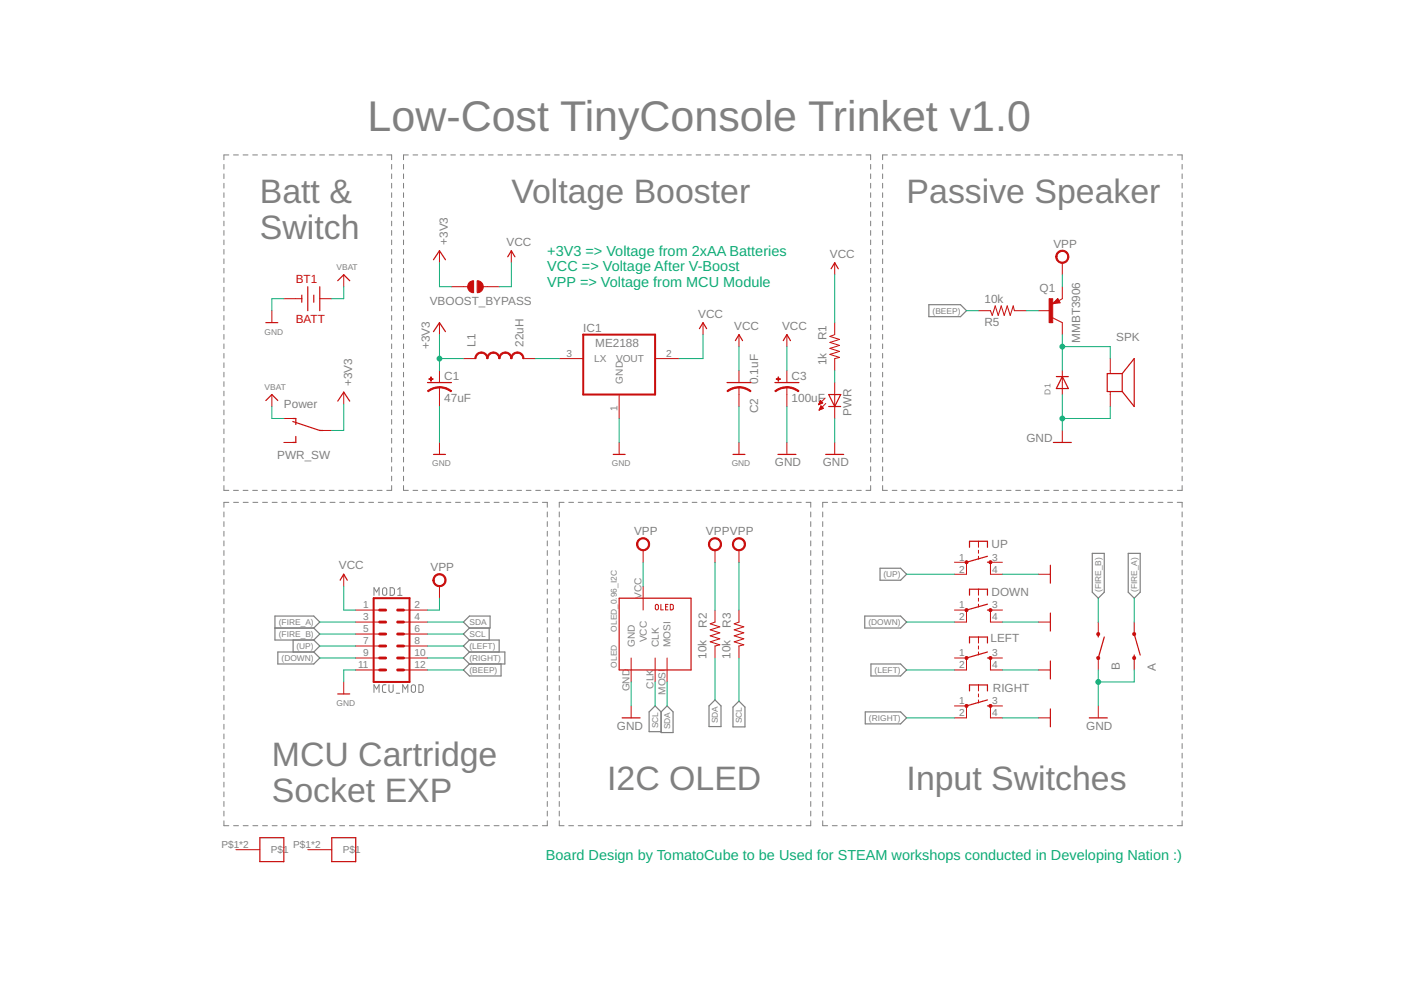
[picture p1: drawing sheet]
<svg xmlns="http://www.w3.org/2000/svg" width="297mm" height="210mm" viewBox="0 0 297 210" stroke-linecap="round" stroke-linejoin="round" font-family="sans-serif">
<g fill="none" stroke="#808080" stroke-width=".21">
<path d="M47.5 34.9v1M47.5 36.9v1M47.5 38.9v1M48.5 32.9h-1v1M49.5 32.9h1M51.5 32.9h1.1M53.6 32.9h1M55.6 32.9h1M57.6 32.9h1.1M59.7 32.9h1M61.7 32.9h1M63.7 32.9h1"/>
<path d="M65.7 32.9h1.1M67.8 32.9h1M69.8 32.9h1M71.8 32.9h1.1M73.9 32.9h1M75.9 32.9h1M77.9 32.9h1.1M80 32.9h1M82 32.9h1v1M83 34.9v1M83 36.9v1M83 38.9v1"/>
<path d="M85.6 34.9v1M85.6 36.9v1M85.6 38.9v1M86.6 32.9h-1v1M87.6 32.9h1M89.6 32.9h1M91.6 32.9h1M93.6 32.9h1M95.6 32.9h1M97.6 32.9h1M99.6 32.9h1M101.6 32.9h1"/>
<path d="M103.6 32.9h1M105.6 32.9h1M107.6 32.9h1M109.6 32.9h1M111.6 32.9h1M113.6 32.9h1M115.6 32.9h1M117.6 32.9h1M119.6 32.9h1M121.6 32.9h1M123.6 32.9h1M125.6 32.9h1"/>
<path d="M127.6 32.9h1M129.6 32.9h1M131.6 32.9h1M133.6 32.9h1M135.6 32.9h1M137.6 32.9h1M139.6 32.9h1M141.6 32.9h1M143.6 32.9h1M145.6 32.9h1M147.6 32.9h1M149.6 32.9h1"/>
<path d="M151.6 32.9h1M153.6 32.9h1M155.6 32.9h1M157.6 32.9h1M159.6 32.9h1M161.6 32.9h1M163.6 32.9h1M165.6 32.9h1M167.6 32.9h1M169.6 32.9h1M171.6 32.9h1M173.6 32.9h1"/>
<path d="M175.6 32.9h1M177.6 32.9h1M179.6 32.9h1M181.6 32.9h1M183.6 32.9h1v1M184.6 34.9v1M184.6 36.9v1M184.6 38.9v1M187.1 34.9v1M187.1 36.9v1M187.1 38.9v1M188.2 32.9h-1.1v1"/>
<path d="M189.2 32.9h1M191.2 32.9h1M193.2 32.9h1M195.2 32.9h1M197.2 32.9h1M199.2 32.9h1M201.3 32.9h1M203.3 32.9h1M205.3 32.9h1M207.3 32.9h1M209.3 32.9h1M211.3 32.9h1"/>
<path d="M213.3 32.9h1.1M215.3 32.9h1.1M217.4 32.9h1M219.4 32.9h1M221.4 32.9h1M223.4 32.9h1M225.4 32.9h1M227.4 32.9h1.1M229.5 32.9h1M231.5 32.9h1M233.5 32.9h1M235.5 32.9h1"/>
<path d="M237.5 32.9h1M239.5 32.9h1.1M241.6 32.9h1M243.6 32.9h1M245.6 32.9h1M247.6 32.9h1M249.6 32.9h1v1M250.6 34.9v1M250.6 36.9v1M250.6 38.9v1M47.5 40.9v1M47.5 42.9v1"/>
<path d="M47.5 44.9v1M47.5 46.9v1M47.5 48.9v1M47.5 50.9v1M47.5 52.9v1M47.5 54.9v1M47.5 56.9v1M47.5 58.9v1M83 40.9v1M83 42.9v1M83 44.9v1M83 46.9v1"/>
<path d="M83 48.9v1M83 50.9v1M83 52.9v1M83 54.9v1M83 56.9v1M83 58.9v1M85.6 40.9v1M85.6 42.9v1M85.6 44.9v1M85.6 46.9v1M85.6 48.9v1M85.6 50.9v1"/>
<path d="M85.6 52.9v1M85.6 54.9v1M85.6 56.9v1M85.6 58.9v1M184.6 40.9v1M184.6 42.9v1M184.6 44.9v1M184.6 46.9v1M184.6 48.9v1M184.6 50.9v1M184.6 52.9v1M184.6 54.9v1"/>
<path d="M184.6 56.9v1M184.6 58.9v1M187.1 40.9v1M187.1 42.9v1M187.1 44.9v1M187.1 46.9v1M187.1 48.9v1M187.1 50.9v1M187.1 52.9v1M187.1 54.9v1M187.1 56.9v1M187.1 58.9v1"/>
<path d="M250.6 40.9v1M250.6 42.9v1M250.6 44.9v1M250.6 46.9v1M250.6 48.9v1M250.6 50.9v1M250.6 52.9v1M250.6 54.9v1M250.6 56.9v1M250.6 58.9v1M47.5 60.9v1M47.5 62.9v1"/>
<path d="M47.5 64.9v1M47.5 66.9v1M47.5 68.9v1M47.5 70.9v1M47.5 72.9v1M47.5 74.9v1M47.5 76.9v1M47.5 78.9v1M83 60.9v1M83 62.9v1M83 64.9v1M83 66.9v1"/>
<path d="M83 68.9v1M83 70.9v1M83 72.9v1M83 74.9v1M83 76.9v1M83 78.9v1M85.6 60.9v1M85.6 62.9v1M85.6 64.9v1M85.6 66.9v1M85.6 68.9v1M85.6 70.9v1"/>
<path d="M85.6 72.9v1M85.6 74.9v1M85.6 76.9v1M85.6 78.9v1M184.6 60.9v1M184.6 62.9v1M184.6 64.9v1M184.6 66.9v1M184.6 68.9v1M184.6 70.9v1M184.6 72.9v1M184.6 74.9v1"/>
<path d="M184.6 76.9v1M184.6 78.9v1M187.1 60.9v1M187.1 62.9v1M187.1 64.9v1M187.1 66.9v1M187.1 68.9v1M187.1 70.9v1M187.1 72.9v1M187.1 74.9v1M187.1 76.9v1M187.1 78.9v1"/>
<path d="M250.6 60.9v1M250.6 62.9v1M250.6 64.9v1M250.6 66.9v1M250.6 68.9v1M250.6 70.9v1M250.6 72.9v1M250.6 74.9v1M250.6 76.9v1M250.6 78.9v1M47.5 80.9v1M47.5 82.9v1"/>
<path d="M47.5 84.9v1M47.5 86.9v1M47.5 88.9v1M47.5 91v.9M47.5 92.9v1.1M47.5 95v.9M47.5 96.9v1.1M47.5 99v.9M83 80.9v1M83 82.9v1M83 84.9v1M83 86.9v1"/>
<path d="M83 88.9v1M83 91v.9M83 92.9v1.1M83 95v.9M83 96.9v1.1M83 99v.9M85.6 80.9v1M85.6 82.9v1M85.6 84.9v1M85.6 86.9v1M85.6 88.9v1M85.6 91v.9"/>
<path d="M85.6 92.9v1.1M85.6 95v.9M85.6 96.9v1.1M85.6 99v.9M184.6 80.9v1M184.6 82.9v1M184.6 84.9v1M184.6 86.9v1M184.6 88.9v1M184.6 91v.9M184.6 92.9v1.1M184.6 95v.9"/>
<path d="M184.6 96.9v1.1M184.6 99v.9M187.1 80.9v1M187.1 82.9v1M187.1 84.9v1M187.1 86.9v1M187.1 88.9v1M187.1 91v.9M187.1 92.9v1.1M187.1 95v.9M187.1 96.9v1.1M187.1 99v.9"/>
<path d="M250.6 80.9v1M250.6 82.9v1M250.6 84.9v1M250.6 86.9v1M250.6 88.9v1M250.6 91v.9M250.6 92.9v1.1M250.6 95v.9M250.6 96.9v1.1M250.6 99v.9M47.5 101v1M47.5 103v1h1"/>
<path d="M47.5 108.5v1.1M47.5 110.6v1M47.5 112.6v1.1M47.5 114.7v1M47.5 116.7v1.1M47.5 118.8v1M48.5 106.5h-1v1M49.5 104h1M49.5 106.5h1.1M51.5 104h1.1M51.6 106.5h1M53.6 104h1"/>
<path d="M53.6 106.5h1.1M55.6 104h1M55.7 106.5h1M57.6 104h1.1M57.7 106.5h1.1M59.7 104h1M59.8 106.5h1M61.7 104h1M61.8 106.5h1M63.7 104h1M63.8 106.5h1.1M65.7 104h1.1"/>
<path d="M65.9 106.5h1M67.8 104h1M67.9 106.5h1.1M69.8 104h1M70 106.5h1M71.8 104h1.1M72 106.5h1.1M73.9 104h1M74.1 106.5h1M75.9 104h1M76.1 106.5h1.1M77.9 104h1.1"/>
<path d="M78.2 106.5h1M80 104h1M80.2 106.5h1.1M82.3 106.5h1M83 101v1M83 103v1h-1M84.3 106.5h1M85.6 103v1h1M85.6 101v1M86.3 106.5h1.1M87.6 104h1M88.4 106.5h1.1"/>
<path d="M89.6 104h1M90.4 106.5h1.1M91.6 104h1M92.5 106.5h1M93.6 104h1M94.5 106.5h1.1M95.6 104h1M96.6 106.5h1M97.6 104h1M98.6 106.5h1.1M99.6 104h1M100.7 106.5h1"/>
<path d="M101.6 104h1M102.7 106.5h1.1M103.6 104h1M104.8 106.5h1M105.6 104h1M106.8 106.5h1.1M107.6 104h1M108.9 106.5h1M109.6 104h1M110.9 106.5h1.1M111.6 104h1M112.9 106.5h1.1"/>
<path d="M113.6 104h1M115 106.5h1v1M115.6 104h1M116 108.5v1.1M116 110.6v1M116 112.6v1.1M116 114.7v1M116 116.7v1.1M116 118.8v1M117.6 104h1M118.6 108.5v1.1M118.6 110.6v1"/>
<path d="M118.6 112.6v1.1M118.6 114.7v1M118.6 116.7v1.1M118.6 118.8v1M119.6 104h1M119.6 106.5h-1v1M120.6 106.5h1M121.6 104h1M122.6 106.5h1M123.6 104h1M124.6 106.5h1M125.6 104h1"/>
<path d="M126.6 106.5h1M127.6 104h1M128.6 106.5h1M129.6 104h1M130.6 106.5h1.1M131.6 104h1M132.7 106.5h1M133.6 104h1M134.7 106.5h1M135.6 104h1M136.7 106.5h1M137.6 104h1"/>
<path d="M138.7 106.5h1M139.6 104h1M140.7 106.5h1M141.6 104h1M142.7 106.5h1M143.6 104h1M144.7 106.5h1.1M145.6 104h1M146.7 106.5h1.1M147.6 104h1M148.8 106.5h1M149.6 104h1"/>
<path d="M150.8 106.5h1M151.6 104h1M152.8 106.5h1M153.6 104h1M154.8 106.5h1M155.6 104h1M156.8 106.5h1M157.6 104h1M158.8 106.5h1M159.6 104h1M160.8 106.5h1M161.6 104h1"/>
<path d="M162.8 106.5h1.1M163.6 104h1M164.8 106.5h1.1M165.6 104h1M166.9 106.5h1M167.6 104h1M168.9 106.5h1M169.6 104h1M170.9 106.5h1v1M171.6 104h1M171.9 108.5v1.1M171.9 110.6v1"/>
<path d="M171.9 112.6v1.1M171.9 114.7v1M171.9 116.7v1.1M171.9 118.8v1M173.6 104h1M174.4 108.5v1.1M174.4 110.6v1M174.4 112.6v1.1M174.4 114.7v1M174.4 116.7v1.1M174.4 118.8v1M175.5 106.5h-1.1v1"/>
<path d="M175.6 104h1M176.5 106.5h1M177.6 104h1M178.5 106.5h1M179.6 104h1M180.5 106.5h1.1M181.6 104h1M182.6 106.5h1M184.6 103v1h-1M184.6 106.5h1M184.6 101v1M186.6 106.5h1.1"/>
<path d="M187.1 103v1h1.1M187.1 101v1M188.7 106.5h1M189.2 104h1M190.7 106.5h1M191.2 104h1M192.7 106.5h1.1M193.2 104h1M194.8 106.5h1M195.2 104h1M196.8 106.5h1M197.2 104h1"/>
<path d="M198.8 106.5h1.1M199.2 104h1M200.9 106.5h1M201.3 104h1M202.9 106.5h1M203.3 104h1M204.9 106.5h1.1M205.3 104h1M206.9 106.5h1.1M207.3 104h1M209 106.5h1M209.3 104h1"/>
<path d="M211 106.5h1M211.3 104h1M213 106.5h1.1M213.3 104h1.1M215.1 106.5h1M215.3 104h1.1M217.1 106.5h1M217.4 104h1M219.1 106.5h1.1M219.4 104h1M221.1 106.5h1.1M221.4 104h1"/>
<path d="M223.2 106.5h1M223.4 104h1M225.2 106.5h1.1M225.4 104h1M227.2 106.5h1.1M227.4 104h1.1M229.3 106.5h1M229.5 104h1M231.3 106.5h1M231.5 104h1M233.3 106.5h1.1M233.5 104h1"/>
<path d="M235.4 106.5h1M235.5 104h1M237.4 106.5h1M237.5 104h1M239.4 106.5h1.1M239.5 104h1.1M241.5 106.5h1M241.6 104h1M243.5 106.5h1M243.6 104h1M245.5 106.5h1.1M245.6 104h1"/>
<path d="M247.6 106.5h1M247.6 104h1M249.6 106.5h1v1M250.6 103v1h-1M250.6 101v1M250.6 108.5v1.1M250.6 110.6v1M250.6 112.6v1.1M250.6 114.7v1M250.6 116.7v1.1M250.6 118.8v1M47.5 120.8v1.1"/>
<path d="M47.5 122.9v1M47.5 124.9v1.1M47.5 127v1M47.5 129v1M47.5 131.1v1M47.5 133.1v1.1M47.5 135.1v1.1M47.5 137.2v1M47.5 139.2v1.1M79.3 126.2v-1.6l.5 .9 .6-.9v1.6M81.2 124.7l.4-.1 .3 .1 .1 1.1a.44 .44 0 0 1-.4 .4 .44 .44 0 0 1-.5-.4zM82.7 124.6l.6 .1 .3 .2v.9l-.3 .4h-.6z"/>
<path d="M84.3 126.2h.9M84.3 125l.5-.4v1.6M116 120.8v1.1M116 122.9v1M116 124.9v1.1M116 127v1M116 129v1M116 131.1v1M116 133.1v1.1M116 135.1v1.1M116 137.2v1M116 139.2v1.1"/>
<path d="M118.6 120.8v1.1M118.6 122.9v1M118.6 124.9v1.1M118.6 127v1M118.6 129v1M118.6 131.1v1M118.6 133.1v1.1M118.6 135.1v1.1M118.6 137.2v1M118.6 139.2v1.1M171.9 120.8v1.1M171.9 122.9v1"/>
<path d="M171.9 124.9v1.1M171.9 127v1M171.9 129v1M171.9 131.1v1M171.9 133.1v1.1M171.9 135.1v1.1M171.9 137.2v1M171.9 139.2v1.1M174.4 120.8v1.1M174.4 122.9v1M174.4 124.9v1.1M174.4 127v1"/>
<path d="M174.4 129v1M174.4 131.1v1M174.4 133.1v1.1M174.4 135.1v1.1M174.4 137.2v1M174.4 139.2v1.1M250.6 120.8v1.1M250.6 122.9v1M250.6 124.9v1.1M250.6 127v1M250.6 129v1M250.6 131.1v1"/>
<path d="M250.6 133.1v1.1M250.6 135.1v1.1M250.6 137.2v1M250.6 139.2v1.1M47.5 141.3v1M47.5 143.3v1.1M47.5 145.4v1M47.5 147.4v1.1M47.5 149.5v1M47.5 151.5v1.1M47.5 153.6v1M47.5 155.6v1.1"/>
<path d="M47.5 157.6v1.1M47.5 159.7v1M79.3 146.8v-1.6l.5 .9 .6-.9v1.6M81.8 145.2h-.5l-.2 .3 .1 1.2 .6 .1M82.5 145.2v1.1a.44 .44 0 0 0 .4 .5 .44 .44 0 0 0 .5-.5v-1.1M84 147h.7M85.4 146.8v-1.6l.5 .9 .6-.9v1.6M87.3 145.3l.4-.1 .3 .1 .1 1a.44 .44 0 0 1-.4 .5 .44 .44 0 0 1-.5-.5zM88.8 145.2h.6l.3 .3v.8l-.3 .5h-.6zM116 141.3v1M116 143.3v1.1M116 145.4v1"/>
<path d="M116 147.4v1.1M116 149.5v1M116 151.5v1.1M116 153.6v1M116 155.6v1.1M116 157.6v1.1M116 159.7v1M118.6 141.3v1M118.6 143.3v1.1M118.6 145.4v1M118.6 147.4v1.1M118.6 149.5v1"/>
<path d="M118.6 151.5v1.1M118.6 153.6v1M118.6 155.6v1.1M118.6 157.6v1.1M118.6 159.7v1M171.9 141.3v1M171.9 143.3v1.1M171.9 145.4v1M171.9 147.4v1.1M171.9 149.5v1M171.9 151.5v1.1M171.9 153.6v1"/>
<path d="M171.9 155.6v1.1M171.9 157.6v1.1M171.9 159.7v1M174.4 141.3v1M174.4 143.3v1.1M174.4 145.4v1M174.4 147.4v1.1M174.4 149.5v1M174.4 151.5v1.1M174.4 153.6v1M174.4 155.6v1.1M174.4 157.6v1.1"/>
<path d="M174.4 159.7v1M250.6 141.3v1M250.6 143.3v1.1M250.6 145.4v1M250.6 147.4v1.1M250.6 149.5v1M250.6 151.5v1.1M250.6 153.6v1M250.6 155.6v1.1M250.6 157.6v1.1M250.6 159.7v1M47.5 161.8v1"/>
<path d="M47.5 163.8v1M47.5 165.8v1.1M47.5 167.9v1M47.5 169.9v1.1M47.5 172v1M47.5 174v1.1h1M49.5 175.1h1.1M51.6 175.1h1M53.6 175.1h1.1M55.7 175.1h1M57.7 175.1h1.1M59.8 175.1h1"/>
<path d="M61.8 175.1h1M63.8 175.1h1.1M65.9 175.1h1M67.9 175.1h1.1M70 175.1h1M72 175.1h1.1M74.1 175.1h1M76.1 175.1h1.1M78.2 175.1h1M80.2 175.1h1.1M82.3 175.1h1M84.3 175.1h1"/>
<path d="M86.3 175.1h1.1M88.4 175.1h1.1M90.4 175.1h1.1M92.5 175.1h1M94.5 175.1h1.1M96.6 175.1h1M98.6 175.1h1.1M100.7 175.1h1M102.7 175.1h1.1M104.8 175.1h1M106.8 175.1h1.1M108.9 175.1h1"/>
<path d="M110.9 175.1h1.1M112.9 175.1h1.1M116 174v1.1h-1M116 161.8v1M116 163.8v1M116 165.8v1.1M116 167.9v1M116 169.9v1.1M116 172v1M118.6 174v1.1h1M118.6 161.8v1M118.6 163.8v1"/>
<path d="M118.6 165.8v1.1M118.6 167.9v1M118.6 169.9v1.1M118.6 172v1M120.6 175.1h1M122.6 175.1h1M124.6 175.1h1M126.6 175.1h1M128.6 175.1h1M130.6 175.1h1.1M132.7 175.1h1M134.7 175.1h1"/>
<path d="M136.7 175.1h1M138.7 175.1h1M140.7 175.1h1M142.7 175.1h1M144.7 175.1h1.1M146.7 175.1h1.1M148.8 175.1h1M150.8 175.1h1M152.8 175.1h1M154.8 175.1h1M156.8 175.1h1M158.8 175.1h1"/>
<path d="M160.8 175.1h1M162.8 175.1h1.1M164.8 175.1h1.1M166.9 175.1h1M168.9 175.1h1M171.9 174v1.1h-1M171.9 161.8v1M171.9 163.8v1M171.9 165.8v1.1M171.9 167.9v1M171.9 169.9v1.1M171.9 172v1"/>
<path d="M174.4 161.8v1M174.4 163.8v1M174.4 165.8v1.1M174.4 167.9v1M174.4 169.9v1.1M174.4 172v1M174.4 174v1.1h1.1M176.5 175.1h1M178.5 175.1h1M180.5 175.1h1.1M182.6 175.1h1M184.6 175.1h1"/>
<path d="M186.6 175.1h1.1M188.7 175.1h1M190.7 175.1h1M192.7 175.1h1.1M194.8 175.1h1M196.8 175.1h1M198.8 175.1h1.1M200.9 175.1h1M202.9 175.1h1M204.9 175.1h1.1M206.9 175.1h1.1M209 175.1h1"/>
<path d="M211 175.1h1M213 175.1h1.1M215.1 175.1h1M217.1 175.1h1M219.1 175.1h1.1M221.1 175.1h1.1M223.2 175.1h1M225.2 175.1h1.1M227.2 175.1h1.1M229.3 175.1h1M231.3 175.1h1M233.3 175.1h1.1"/>
<path d="M235.4 175.1h1M237.4 175.1h1M239.4 175.1h1.1M241.5 175.1h1M243.5 175.1h1M245.5 175.1h1.1M247.6 175.1h1M250.6 161.8v1M250.6 163.8v1M250.6 165.8v1.1M250.6 167.9v1M250.6 169.9v1.1"/>
<path d="M250.6 172v1M250.6 174v1.1h-1"/>
</g>
<g fill="none" stroke="#808080" stroke-width=".25">
<path d="M196.9 64.6h6.7l1.3 1.3-1.3 1.2h-6.7zM231.6 117.3h2.5v8.3l-1.2 1.2-1.3-1.2zM239.2 117.3h2.5v8.3l-1.2 1.2-1.3-1.2zM58.3 133.2h8.2M58.9 138.2h7.6l1.3 1.3-1.3 1.3h-7.6zM62.1 135.7v2.5M66.5 133.2l1.3-1.3-1.3-1.3h-8.2v5.1h8.2M66.5 135.7l1.3 1.3-1.3 1.2M66.5 133.2l1.3 1.2-1.3 1.3M98.3 131.9l1.2-1.3h4.4v2.6h-4.4zM99.5 138.2h7.5v2.6h-7.5M99.5 135.7l-1.2 1.3 1.2 1.2"/>
<path d="M99.5 135.7h6.3v2.5M99.5 133.2l-1.2 1.2 1.2 1.3M99.5 138.2l-1.2 1.3 1.2 1.3M103.7 133.2v2.5M183.3 130.6h7.6l1.3 1.3-1.3 1.3h-7.6zM186.6 120.5h4.3l1.3 1.3-1.3 1.2h-4.3zM99.5 140.8l-1.2 1.2 1.2 1.3h6.7v-2.5M140.2 150.9l1.2-1.2 1.3 1.2v4.4h-2.5zM140.2 150.9l-1.3-1.2-1.3 1.2v4.2h2.6M151.6 148.4l1.3 1.3v4.4h-2.6v-4.4zM156.7 148.7l1.2 1.2v4.2h-2.5v-4.2zM183.5 150.9h7.4l1.3 1.3-1.3 1.3h-7.4z"/>
<path d="M184.7 140.8h6.2l1.3 1.2-1.3 1.3h-6.2z"/>
</g>
<g fill="none" stroke="#c90d0c" stroke-width=".25">
<path d="M71.6 59.5l1.3-1.2 1.2 1.2M91.9 55.1l1.3-1.9 1.2 1.9M107.7 54.4l.7-1.2 .8 1.2M176.2 57l.8-1.3 .7 1.3M56.4 68.4h2.5M64 62.6v1.5M65.3 60.8v5.1M66.5 62.6v1.5M67.8 60.8v5.1M91.9 70.3l1.3-1.9 1.2 1.9M148.3 69.7l.8-1.3 .7 1.3M155.9 72.2l.8-1.2 .7 1.2"/>
<path d="M166.1 72.2l.7-1.2 .8 1.2M224 79.8h2.5M224.2 64h-.4l.4-.3 .3 .4-1 .1 .7-.7 .4 .6M225.2 79.8l1.3 2.6h-2.5zM237.9 79.2l2.6-3.2v10.2l-2.6-3.2M237.9 79.2h-3.1v3.8h3.1M237.9 79.2v3.8M56.4 84.9l1.2-1.2 1.3 1.2M62.1 89.4l5.7 1.9h.6M62.1 88.7h.6v1.3M62.7 92.5v1.3h-.6M71.6 85l1.3-1.9 1.2 1.9"/>
<path d="M90.6 81.1h5.1M91.9 96.4h2.5M130 96.4h2.5M154.1 81.1h5.1M155.4 96.4h2.5M164.3 81.1h5.1M164.9 96.4h3.8M175.1 96.4h3.8M175.7 83.7h2.5l-1.2 2.5zM175.7 86.2h2.5M223.3 93.8h3.8M205.5 116v-1.2h3.9v1.2"/>
<path d="M209.4 119.2h.6M209.4 117.9l-4.5 1.3M222.7 119.8v3.9M72.1 123l.8-1.2 .7 1.2M131.3 126.8h15.2v15.2h-15.2zM205.5 126.2v-1.3h3.9v1.3M205.5 136.3v-1.2h3.9v1.2M209.4 129.3h.6M209.4 128.1l-4.5 1.2M209.4 139.5h.6M209.4 138.2l-4.5 1.3M222.7 130v3.8"/>
<path d="M232.9 134.4v.7M234.1 135.1l-1.2 4.4M240.5 138.9v.6M240.5 134.4l1.2 4.5M71.6 147.1h2.5M131.9 152.2h3.8M205.5 146.5v-1.3h3.9v1.3M209.4 149.7h.6M209.4 148.4l-4.5 1.3M222.7 140.1v3.9M222.7 150.3v3.8M230.9 152.2h3.9"/>
<path d="M55.1 177.6h5.1v5.1h-5.1zM70.3 177.6h5.1v5.1h-5.1z"/>
</g>
<g fill="none" stroke="#c90d0c" stroke-width=".21">
<path d="M72.9 58.3v2.5M93.2 53.2v2.5M108.4 53.2v2.5M177 55.7v2.6M225.2 55.7v2.6M57.6 65.9v2.5M60.2 63.3h3.8M67.8 63.3h2.5M93.2 68.4v2.6M93.2 78.6v2.5M95.7 60.8h3.4M98.3 76h2.5"/>
<path d="M102.4 60.8h3.5M111 76h2.5M118.6 76h5.1M138.9 76h5.1M149.1 68.4v2.6M156.7 71v2.5M156.7 78.6v2.5M166.8 71v2.5M166.8 78.6v2.5M177 68.4v2.6l-1 .3 2 .7-2 .6 2 .6-2 .7 2 .6-2 .6 2 .7-1 .2v2.6M207.5 65.9h2.5l.4 1 .6-2 .6 2 .7-2 .6 2 .7-2 .6 2 .6-2 .3 1h2.5M220.2 65.9h2.5"/>
<path d="M223.2 67.4l2 1v2.6M224.3 63.3l.5 .9-1.6 .2zM225.2 60.8v2.5l-.7 .5M225.2 78.6v5.1M235.4 76v3.2M57.6 83.7v2.5M60.2 93.8h2.5M60.2 88.7h2.5M67.8 91.3h2.5M72.9 83.1v2.6M93.2 82.1v4.1M93.2 93.8v2.6"/>
<path d="M131.3 83.7v5M131.3 93.8v2.6M156.7 93.8v2.6M156.7 82.1v4.1M166.8 82.1v4.1M166.8 93.8v2.6M173.6 85.7h.2M173.7 85.6h.4M173.7 85.5h.6M173.7 86.9h.1M173.8 85.3h.6M173.8 86.8h.2"/>
<path d="M173.8 85.2h.4M173.8 86.7h.5M173.8 86.6h.8M173.9 85.1h.2M173.9 85h.1M173.9 86.4h.5M173.9 84.9l.5 .5-.9 .4zM173.9 86.3h.4M174 86.2h.2M174.1 86.1l-.4 .9M174.1 86.1l.5 .5M174.1 86.1h.1"/>
<path d="M174.6 86.6l-.9 .4M174.9 84.4l-1.4 1.4M175.1 85.6l-1.4 1.4M177 81.1v7.6M177 93.8v2.6M225.2 91.3v2.5M235.4 83v3.2M136.4 116.7v2.5M151.6 116.7v2.5M156.7 116.7v2.5M202.4 119.2h2.5v2.6h-2.5M207.5 114.8v1.2"/>
<path d="M207.5 116.7v.6M207.5 117.9v.7M212.5 119.2h-2.5v2.6h2.5M72.9 121.8v2.5M75.4 129.3h5.1M75.4 131.9h5.1M75.4 139.5h5.1M75.4 137h5.1M75.4 134.4h5.1M85.6 129.3h5M85.6 131.9h5M85.6 139.5h5"/>
<path d="M85.6 137h5M85.6 134.4h5M93.2 124.3v2.5M133.8 139.5v5.1M136.4 124.3v5M138.9 139.5v5.1M139.1 128.2l.2-.1 .3 .4v.5l-.3 .3-.2-.1-.2-.2zM140.1 128.1v1.2h.6M141.1 128.7h.4M141.4 139.5v5.1M141.6 128.1h-.5v1.2h.5M142.1 128.1l.5 .1 .1 .1v.8l-.1 .2h-.5z"/>
<path d="M151.6 129.3v2.6l-1 .4 2 .6-2 .6 2 .7-2 .6 2 .6-2 .7 2 .6-1 .3v2.5M156.7 129.3v2.6l-1 .4 2 .6-2 .6 2 .7-2 .6 2 .6-2 .7 2 .6-1 .3v2.5M202.4 129.3h2.5v2.6h-2.5M202.4 139.5h2.5v2.5h-2.5M207.5 124.9v1.3M207.5 126.8v.7M207.5 128.1v.6M207.5 135.1v1.2M207.5 137v.6M207.5 138.2v.7M212.5 129.3h-2.5v2.6h2.5M212.5 139.5h-2.5v2.5h2.5"/>
<path d="M220.2 121.8h2.5M220.2 131.9h2.5M232.9 131.9v2.5M232.9 139.5v2.5M240.5 131.9v2.5M240.5 139.5v2.5M72.9 144.6v2.5M75.4 142h5.1M85.6 142h5M133.8 149.7v2.5M202.4 149.7h2.5v2.5h-2.5M207.5 145.2v1.3"/>
<path d="M207.5 147.1v.7M207.5 148.4v.6M212.5 149.7h-2.5v2.5h2.5M220.2 142h2.5M220.2 152.2h2.5M232.9 149.7v2.5M50 180.1h5.1M65.3 180.1h5"/>
</g>
<g fill="#c90d0c" stroke="#c90d0c" stroke-width=".21">
<path d="M156.7 82l1.3 .2 1.2 .7-.1 .2-1.4-.7-1-.2z" fill-rule="evenodd"/>
<path d="M154.1 82.9l1.2-.7 1.4-.2v.3l-1 .1-1.4 .7z" fill-rule="evenodd"/>
<path d="M166.8 82l1.4 .2 1.2 .7-.2 .2-1.3-.7-1.1-.2z" fill-rule="evenodd"/>
<path d="M164.3 82.9l1.2-.7 1.3-.2v.3l-1 .1-1.4 .7z" fill-rule="evenodd"/>
<path d="M204.7 129.1h.4v.5h-.4z" fill-rule="evenodd"/>
<path d="M209.8 129.1h.4v.5h-.4z" fill-rule="evenodd"/>
<path d="M93.2 82h.3a3.9 3.9 0 0 1 2.3 .9l-.2 .2-1.4-.7-1-.2z" fill-rule="evenodd"/>
<path d="M90.6 82.9l1.2-.7 1.4-.2v.3l-1 .1-1.4 .7z" fill-rule="evenodd"/>
<path d="M101.1 75l.5-.3 .5-.1v.3l-.7 .2-.5 .9h-.2z" fill-rule="evenodd"/>
<path d="M102.1 74.6a1.37 1.37 0 0 1 1.4 1.4h-.3l-.2-.7-.4-.3-.5-.1z" fill-rule="evenodd"/>
<path d="M103.6 75l.5-.3 .5-.1v.3l-.7 .2-.4 .9h-.3z" fill-rule="evenodd"/>
<path d="M104.6 74.6a1.37 1.37 0 0 1 1.4 1.4h-.3l-.2-.7-.4-.3-.5-.1z" fill-rule="evenodd"/>
<path d="M106.2 75l.5-.3 .4-.1v.3l-.7 .2-.4 .9h-.3z" fill-rule="evenodd"/>
<path d="M107.1 74.6a1.37 1.37 0 0 1 1.4 1.4h-.2l-.3-.7-.3-.3-.6-.1z" fill-rule="evenodd"/>
<path d="M108.7 75l.5-.3 .5-.1v.3l-.7 .2-.5 .9h-.2z" fill-rule="evenodd"/>
<path d="M109.7 74.6a1.37 1.37 0 0 1 1.4 1.4h-.3l-.2-.7-.4-.3-.5-.1z" fill-rule="evenodd"/>
<path d="M92.2 122a1.4 1.4 0 0 1 2.2 .3 1.4 1.4 0 0 1-.8 2.1 1.4 1.4 0 0 1-1.8-1.4h.2a1.15 1.15 0 0 1 1.6-1.1 1.15 1.15 0 0 1 .3 1.9 1.15 1.15 0 0 1-1.8-.5l-.1-.3h-.2z" fill-rule="evenodd"/>
<path d="M99.5 59.9l.9-.4v2.6a1.27 1.27 0 0 1-1.1-.8 1.27 1.27 0 0 1 .2-1.4z" fill-rule="evenodd"/>
<path d="M101.2 59.5a1.27 1.27 0 0 1 1.3 1.3 1.27 1.27 0 0 1-1.3 1.3z" fill-rule="evenodd"/>
<path d="M150.6 114.4a1.4 1.4 0 0 1 2.2 .3 1.4 1.4 0 0 1-.8 2 1.4 1.4 0 0 1-1.8-1.3h.3a1.14 1.14 0 0 1 1.6-1 1.14 1.14 0 0 1 .2 2 1.14 1.14 0 0 1-1.8-.7v-.3h-.3z" fill-rule="evenodd"/>
<path d="M155.7 114.4a1.4 1.4 0 0 1 2.2 .3 1.4 1.4 0 0 1-.8 2 1.4 1.4 0 0 1-1.8-1.3h.2a1.14 1.14 0 0 1 1.7-1 1.14 1.14 0 0 1 .2 2 1.14 1.14 0 0 1-1.8-.7l-.1-.3h-.2z" fill-rule="evenodd"/>
<path d="M135.3 114.4a1.4 1.4 0 0 1 2.2 .3 1.4 1.4 0 0 1-.8 2 1.4 1.4 0 0 1-1.7-1.3h.2a1.14 1.14 0 0 1 1.6-1.1 1.14 1.14 0 0 1 .3 1.9 1.14 1.14 0 0 1-1.8-.5l-.1-.3h-.2z" fill-rule="evenodd"/>
<path d="M224.2 53.5a1.39 1.39 0 0 1 2.2 .2 1.39 1.39 0 0 1-.8 2.1 1.39 1.39 0 0 1-1.8-1.4h.3a1.14 1.14 0 0 1 1.6-1 1.14 1.14 0 0 1 .3 1.9 1.14 1.14 0 0 1-1.9-.6v-.3h-.3z" fill-rule="evenodd"/>
<circle cx="204.9" cy="119.2" r=".33"/>
<circle cx="210" cy="119.2" r=".33"/>
<circle cx="204.9" cy="139.5" r=".32"/>
<circle cx="210" cy="139.5" r=".33"/>
<circle cx="204.9" cy="149.7" r=".32"/>
<circle cx="210" cy="149.7" r=".33"/>
<circle cx="240.5" cy="134.4" r=".33"/>
<circle cx="240.5" cy="139.5" r=".33"/>
<circle cx="232.8" cy="139.5" r=".33"/>
<circle cx="232.8" cy="134.4" r=".33"/>
</g>
<g fill="#c90d0c" stroke="#c90d0c" stroke-width=".21">
<path d="M164.6 80.3h.9v.1h-.9z"/>
<path d="M165 79.9h.1v.9h-.1z"/>
<path d="M90.9 80.3h.9v.1h-.9z"/>
<path d="M91.3 79.9h.1v.9h-.1z"/>
<path d="M222.4 63.3h.8v5.1h-.8z"/>
</g>
<path d="M123.7 71h15.2v12.7h-15.2zM79.2 126.8h7.6v17.8h-7.6z" fill="none" stroke="#c90d0c" stroke-width=".42"/>
<path d="M80.5 134.4h1.3M80.5 137h1.3M80.5 139.5h1.3M80.5 129.3h1.3M80.5 131.9h1.3M84.3 134.4h1.3M84.3 137h1.3M84.3 139.5h1.3M84.3 129.3h1.3M84.3 131.9h1.3M80.5 142h1.3M84.3 142h1.3" fill="none" stroke="#c90d0c" stroke-width=".61"/>
<g fill="none" stroke="#0dab76" stroke-width=".21">
<path d="M93.2 55.7v5.1h2.5M108.4 55.7v5.1h-2.5M177 58.3v10.1M225.2 58.3v2.5M60.2 63.3h-2.6v2.6M72.9 60.8v2.5h-2.6M93.2 71v7.6M93.2 76h5.1M113.5 76h5.1M149.1 71v5h-5.1M156.7 73.5v5.1M166.8 73.5v5.1"/>
<path d="M177 78.6v2.5M204.9 65.9h2.6M217.6 65.9h2.6M225.2 71v7.6M225.2 73.5h10.2v2.5M57.6 86.2v2.5h2.6M72.9 85.7v5.6h-2.6M93.2 86.2v7.6M131.3 88.7v5.1M156.7 86.2v7.6M166.8 86.2v7.6M177 88.7v5.1"/>
<path d="M225.2 83.7v7.6M235.4 86.2v2.5h-10.2M136.4 119.2v5.1M151.6 119.2v10.1M156.7 119.2v10.1M67.8 131.9h7.6M67.8 137h7.6M67.8 134.4h7.6M67.8 139.5h7.6M72.9 124.3v5h2.5M90.6 131.9h7.7M90.6 137h7.7"/>
<path d="M90.6 134.4h7.7M90.6 139.5h7.7M93.2 126.8v2.5h-2.6M151.6 139.5v8.9M156.7 139.5v9.2M192.2 121.8h10.2M192.2 131.9h10.2M212.5 121.8h7.7M212.5 131.9h7.7M232.9 126.8v5.1M240.5 126.8v5.1M75.4 142h-2.5v2.6"/>
<path d="M90.6 142h7.7M133.8 144.6v5.1M138.9 144.6v5.1M141.4 144.6v5.1M192.2 142h10.2M192.2 152.2h10.2M212.5 142h7.7M212.5 152.2h7.7M232.9 142v7.7M240.5 142v2.6h-7.6"/>
</g>
<g fill="#0dab76" stroke="#0dab76" stroke-width=".21">
<circle cx="232.9" cy="144.6" r=".51"/>
<circle cx="225.2" cy="88.7" r=".51"/>
<circle cx="93.2" cy="76" r=".51"/>
<circle cx="225.2" cy="73.5" r=".51"/>
</g>
<text font-size="9.1" fill="#808080" x="77.9" y="27.8">Low-Cost TinyConsole Trinket v1.0</text>
<g font-size="7.2" fill="#808080">
<text x="55.1" y="43">Batt &amp;</text>
<text x="108.4" y="43">Voltage Booster</text>
<text x="192.2" y="43">Passive Speaker</text>
<text x="55.1" y="50.6">Switch</text>
<text x="57.6" y="162.4">MCU Cartridge</text>
<text x="128.7" y="167.5">I2C OLED</text>
<text x="192.2" y="167.5">Input Switches</text>
<text x="57.6" y="170">Socket EXP</text>
</g>
<g font-size="3.1" fill="#0dab76">
<text x="116" y="54.2">+3V3 =&gt; Voltage from 2xAA Batteries</text>
<text x="116" y="57.5">VCC =&gt; Voltage After V-Boost</text>
<text x="116" y="60.8">VPP =&gt; Voltage from MCU Module</text>
<text x="115.8" y="182.3">Board Design by TomatoCube to be Used for STEAM workshops conducted in Developing Nation :)</text>
</g>
<g font-size="2.5" fill="#808080">
<text x="95" y="51.9" transform="rotate(-90 95 51.9)">+3V3</text>
<text x="107.4" y="52.2">VCC</text>
<text x="223.3" y="52.5">VPP</text>
<text x="176" y="54.7">VCC</text>
<text x="91.1" y="64.6">VBOOST_BYPASS</text>
<text x="208.7" y="64.3">10k</text>
<text x="220.4" y="61.8">Q1</text>
<text x="123.7" y="70.3">IC1</text>
<text x="148" y="67.4">VCC</text>
<text x="155.7" y="69.9">VCC</text>
<text x="165.8" y="69.9">VCC</text>
<text x="208.7" y="69.1">R5</text>
<text x="91.2" y="74" transform="rotate(-90 91.2 74)">+3V3</text>
<text x="100.8" y="73.5" transform="rotate(-90 100.8 73.5)">L1</text>
<text x="111" y="73.5" transform="rotate(-90 111 73.5)">22uH</text>
<text x="126.2" y="73.5">ME2188</text>
<text x="175.2" y="77.4" transform="rotate(-90 175.2 77.4)">1k</text>
<text x="175.2" y="72.1" transform="rotate(-90 175.2 72.1)">R1</text>
<text x="229" y="72.7" transform="rotate(-90 229 72.7)">MMBT3906</text>
<text x="236.7" y="72.2">SPK</text>
<text x="74.6" y="81.9" transform="rotate(-90 74.6 81.9)">+3V3</text>
<text x="94.2" y="80.5">C1</text>
<text x="160.7" y="81.5" transform="rotate(-90 160.7 81.5)">0.1uF</text>
<text x="167.8" y="80.5">C3</text>
<text x="60.2" y="86.6">Power</text>
<text x="94.2" y="85.3">47uF</text>
<text x="160.7" y="87.6" transform="rotate(-90 160.7 87.6)">C2</text>
<text x="167.8" y="85.3">100uF</text>
<text x="180.5" y="88.2" transform="rotate(-90 180.5 88.2)">PWR</text>
<text x="217.6" y="93.8">GND</text>
<text x="58.8" y="97.2">PWR_SW</text>
<text x="164.3" y="98.9">GND</text>
<text x="174.4" y="98.9">GND</text>
<text x="134.4" y="113.5">VPP</text>
<text x="149.7" y="113.5">VPPVPP</text>
<text x="210.2" y="116.2">UP</text>
<text x="71.9" y="120.7">VCC</text>
<text x="91.3" y="121.1">VPP</text>
<text x="210.2" y="126.3">DOWN</text>
<text x="149.8" y="133.1" transform="rotate(-90 149.8 133.1)">R2</text>
<text x="154.9" y="133.1" transform="rotate(-90 154.9 133.1)">R3</text>
<text x="210" y="136.2">LEFT</text>
<text x="149.8" y="139.7" transform="rotate(-90 149.8 139.7)">10k</text>
<text x="154.9" y="139.7" transform="rotate(-90 154.9 139.7)">10k</text>
<text x="237.4" y="142.1" transform="rotate(-90 237.4 142.1)">B</text>
<text x="245" y="142.2" transform="rotate(-90 245 142.2)">A</text>
<text x="210.5" y="146.6">RIGHT</text>
<text x="130.8" y="154.8">GND</text>
<text x="230.3" y="154.8">GND</text>
</g>
<g font-size="2.5" fill="#c90d0c">
<text x="62.7" y="60">BT1</text>
<text x="62.7" y="68.4">BATT</text>
</g>
<g font-size="2.1" fill="#808080">
<text x="120.1" y="75.7">3</text>
<text x="126" y="76.8">LX</text>
<text x="130.6" y="76.8">VOUT</text>
<text x="141.2" y="75.7">2</text>
<text x="132" y="81.3" transform="rotate(-90 132 81.3)">GND</text>
<text x="130.9" y="87.2" transform="rotate(-90 130.9 87.2)">1</text>
<text x="203.4" y="118.8">1</text>
<text x="210.4" y="118.8">3</text>
<text x="203.4" y="121.4">2</text>
<text x="210.4" y="121.4">4</text>
<text x="77" y="131.5">3</text>
<text x="77" y="129">1</text>
<text x="87.9" y="131.5">4</text>
<text x="87.9" y="129">2</text>
<text x="136" y="127" transform="rotate(-90 136 127)">VCC</text>
<text x="203.4" y="129">1</text>
<text x="203.4" y="131.5">2</text>
<text x="210.4" y="129">3</text>
<text x="210.4" y="131.5">4</text>
<text x="77" y="136.6">7</text>
<text x="77" y="134.1">5</text>
<text x="87.9" y="136.6">8</text>
<text x="87.9" y="134.1">6</text>
<text x="134.6" y="137.2" transform="rotate(-90 134.6 137.2)">GND</text>
<text x="137.1" y="136.2" transform="rotate(-90 137.1 136.2)">VCC</text>
<text x="139.7" y="137.2" transform="rotate(-90 139.7 137.2)">CLK</text>
<text x="142.2" y="137.2" transform="rotate(-90 142.2 137.2)">MOSI</text>
<text x="75.9" y="141.7">11</text>
<text x="77" y="139.2">9</text>
<text x="87.9" y="139.2">10</text>
<text x="87.9" y="141.7">12</text>
<text x="203.4" y="139.2">1</text>
<text x="203.4" y="141.7">2</text>
<text x="210.4" y="139.2">3</text>
<text x="210.4" y="141.7">4</text>
<text x="133.5" y="146.6" transform="rotate(-90 133.5 146.6)">GND</text>
<text x="138.5" y="146" transform="rotate(-90 138.5 146)">CLK</text>
<text x="141.1" y="147.3" transform="rotate(-90 141.1 147.3)">MOSI</text>
<text x="203.4" y="149.3">1</text>
<text x="210.4" y="149.3">3</text>
<text x="203.4" y="151.9">2</text>
<text x="210.4" y="151.9">4</text>
<text x="46.9" y="179.8">P$1*2</text>
<text x="62.2" y="179.8">P$1*2</text>
<text x="57.4" y="180.9">P$1</text>
<text x="72.7" y="180.9">P$1</text>
</g>
<g font-size="1.8" fill="#808080">
<text x="71.3" y="57.2">VBAT</text>
<text x="56.1" y="71">GND</text>
<text x="197.7" y="66.5">(BEEP)</text>
<text x="56.1" y="82.6">VBAT</text>
<text x="222.7" y="83.6" transform="rotate(-90 222.7 83.6)">D1</text>
<text x="91.7" y="98.9">GND</text>
<text x="129.8" y="98.9">GND</text>
<text x="155.1" y="98.9">GND</text>
<text x="187.3" y="122.4">(UP)</text>
<text x="233.5" y="125.6" transform="rotate(-90 233.5 125.6)">(FIRE_B)</text>
<text x="241.1" y="125.6" transform="rotate(-90 241.1 125.6)">(FIRE_A)</text>
<text x="59.1" y="132.5">(FIRE_A)</text>
<text x="59.1" y="135.1">(FIRE_B)</text>
<text x="62.9" y="137.6">(UP)</text>
<text x="99.5" y="137.6">(LEFT)</text>
<text x="99.5" y="132.5">SDA</text>
<text x="99.5" y="135.1">SCL</text>
<text x="130.8" y="133.9" transform="rotate(-90 130.8 133.9)">OLED_0.96_I2C</text>
<text x="184.1" y="132.5">(DOWN)</text>
<text x="59.7" y="140.2">(DOWN)</text>
<text x="99.5" y="142.7">(BEEP)</text>
<text x="99.5" y="140.2">(RIGHT)</text>
<text x="130.8" y="141.5" transform="rotate(-90 130.8 141.5)">OLED</text>
<text x="185.4" y="142.7">(LEFT)</text>
<text x="71.3" y="149.7">GND</text>
<text x="139.5" y="154.4" transform="rotate(-90 139.5 154.4)">SCL</text>
<text x="142.1" y="154.6" transform="rotate(-90 142.1 154.6)">SDA</text>
<text x="152.2" y="153.3" transform="rotate(-90 152.2 153.3)">SDA</text>
<text x="157.3" y="153.4" transform="rotate(-90 157.3 153.4)">SCL</text>
<text x="184.2" y="152.9">(RIGHT)</text>
</g>
</svg>
